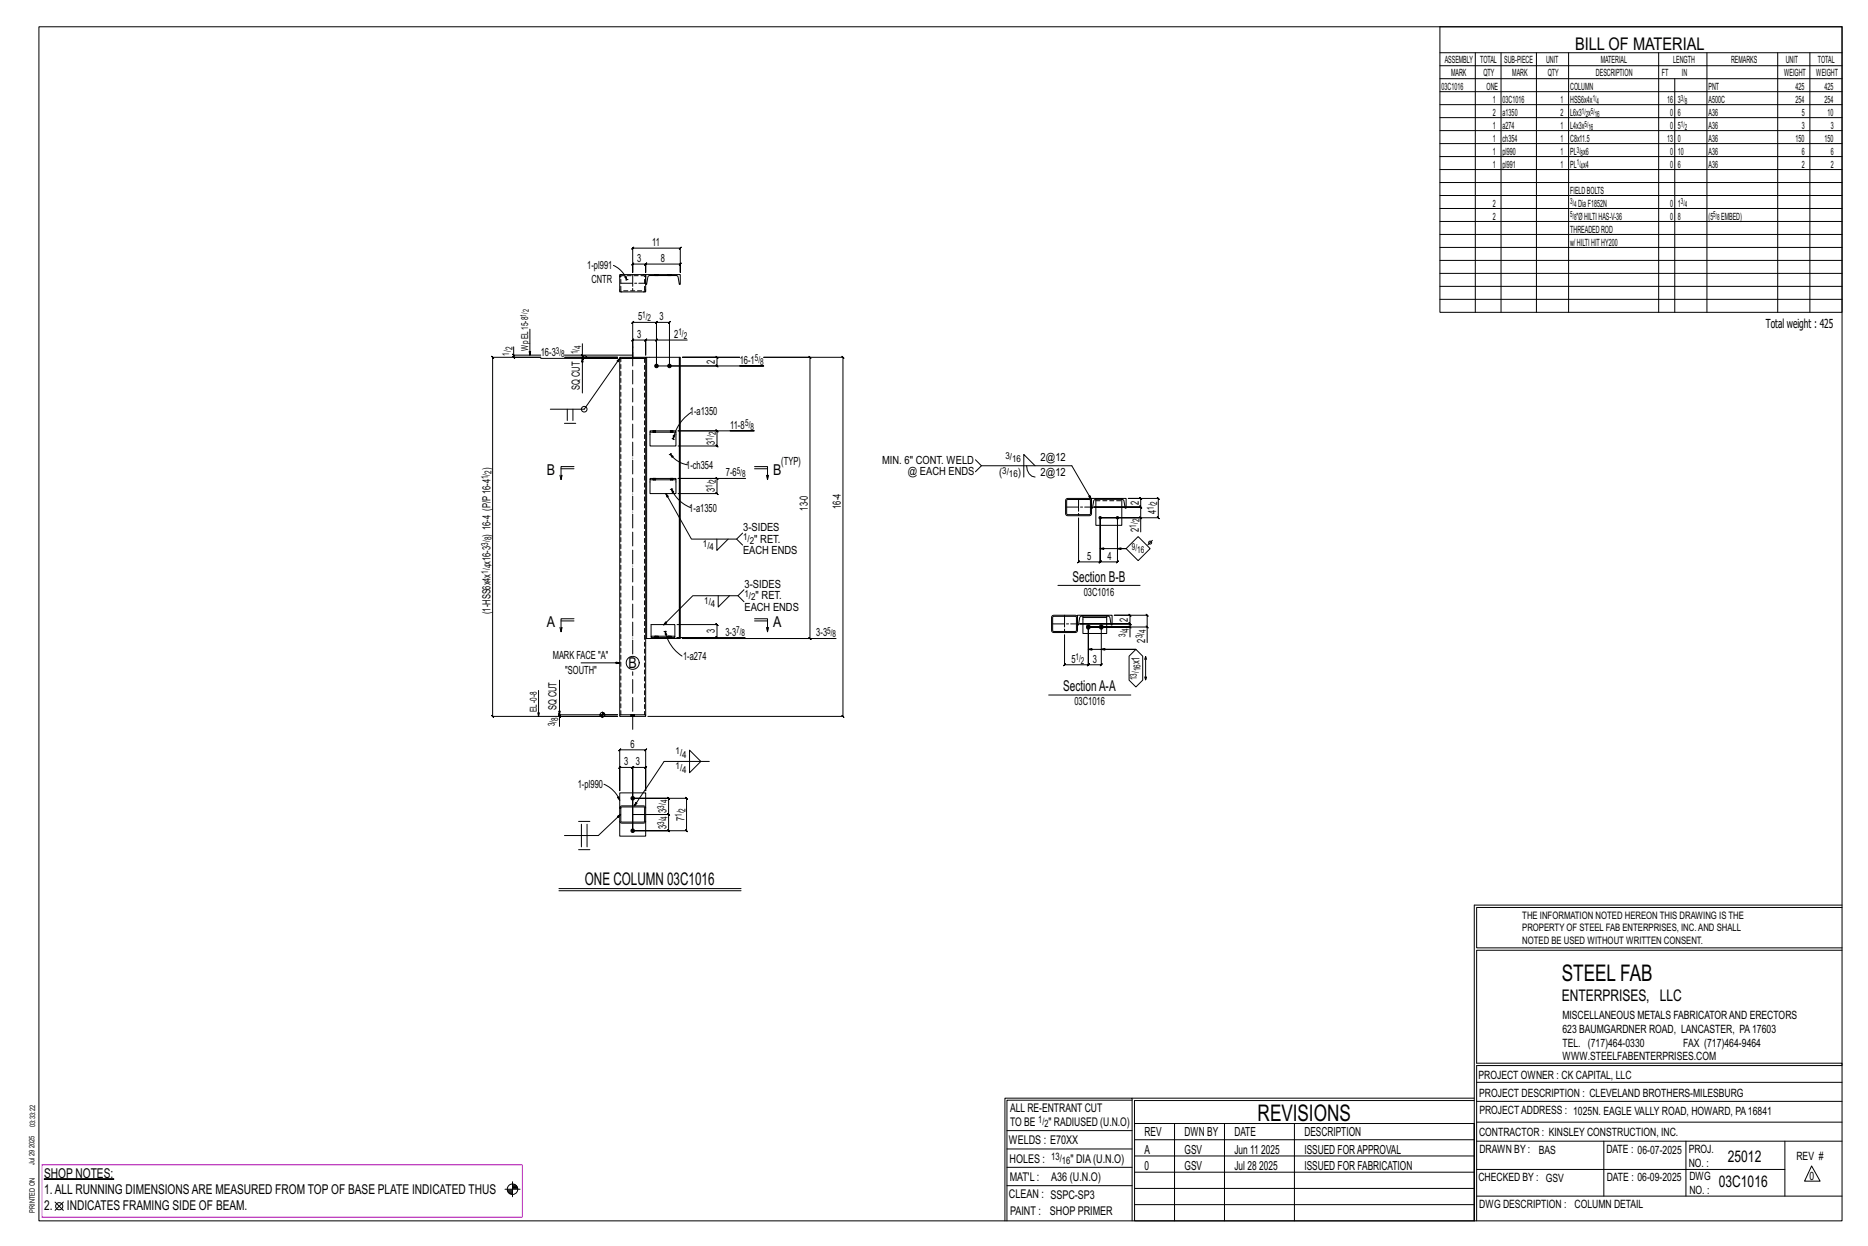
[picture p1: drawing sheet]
<svg xmlns="http://www.w3.org/2000/svg" width="914mm" height="610mm" viewBox="0 0 914 610" stroke-linecap="round" stroke-linejoin="round" font-family="sans-serif">
<g fill="#000" stroke="#000" stroke-width=".49">
<path d="M22 577h34z"/>
<circle cx="321" cy="179" r=".9"/>
<circle cx="328" cy="179" r=".9"/>
<circle cx="539" cy="253" r=".6"/>
<circle cx="547" cy="253" r=".6"/>
<circle cx="533" cy="307" r="1"/>
<circle cx="539" cy="307" r="1"/>
<circle cx="310" cy="391" r=".9"/>
<circle cx="310" cy="406" r=".9"/>
</g>
<g fill="none" stroke="#000" stroke-width=".49">
<path d="M19 13h883v584h-883zM705 13h197v140h-197zM705 26h197M705 32h197M705 39h197M722 26v127M735 26v127M752 26v127M768 26v127M812 26v127M820 39v114M836 26v127"/>
<path d="M870 26v127M886 26v127M705 45h197M705 51h197M705 58h197M705 64h197M705 70h197M705 77h197M705 83h197M705 89h197M705 96h197M705 102h197"/>
<path d="M705 108h197M705 115h197M300 130a13 13 0 0 1 7 7M303 134h13v9h-13zM306 135l1 2zM307 137h-1M307 137h.1M310 121l-1 1 1-1h23l-1 1 1-1v12v-4l-1 1 1-1h-17h1l-1 1v-1v4v-4h1l-1 1v-1h-6l-1 1 1-1v4zM316 134h17v5l-1-4h-1h-13l-1 4h-1zM320 134h.1M320 135h.1M322 134h.1"/>
<path d="M322 135h.1M327 134h.1M327 135h.1M329 134h.1M329 135h.1M705 121h197M705 127h197M705 134h197M705 140h197M705 146h197M251 173l1 1zM251 170v4h14"/>
<path d="M251 174v1v-1l1 1h-1h14h-24v-1l1 1h-1v175l1 1-1-1h61h-28v5M259 161v13M276 174h34M285 174l1 1zM285 168v6h2v1h15h-26h26M285 174v1l1 1-1-1h17h-37M285 175v17M303 175h13h-13zM304 175h11M316 175h1M316 175v175M321 166h1l-1 1z"/>
<path d="M321 166h-5h1l-1 1v-1v8v-8h1l-1 1v-1h-6l-1 1 1-1v9v-17h-1l1-1v1h11l1-1-1 1v21v-13h15M333 175h-16v137h16v-137v137M362 175h-28h17l-1-1 1 1v4h-1l1 1v-1h-23v-21v-1l-1 1h1h-7l1-1-1 1v21h53h-12M269 200h17l17-25v2h-1l1-2v175M276 207h6M278 200v6M280 200v6M318 211h13h-13zM318 211v7h13v-7M320 211h.1M321 211h.1M328 211h.1"/>
<path d="M329 214l1 1M329 211h.1M330 215h.1M330 213v2zM338 202a21 21 0 0 0-8 13M357 211h12h-37h19l-1-1 1 1v7h-1l1 1v-1h-19M274 233l1 2M275 229h6M281 228h-6v7v-2M318 234h13v1h-13zM318 235v6h13v-6M320 234h.1"/>
<path d="M320 235h.1M321 234h.1M321 235h.1M328 222l2 1-1 1zM328 222a13 13 0 0 0 9 5M328 222h.1M328 234h.1M328 235h.1M329 239l1 2h-1zM329 239a17 17 0 0 0 9 9M329 239h-1M329 222h-1"/>
<path d="M329 239h.1M329 234h.1M329 235h.1M365 234h-33h19h-1l1 1v-1v7h-1l1 1v-1h-19M369 228h7v7v-2M369 229h7M375 233l1 2M477 225l3 3h45l9 16M480 228l-3 3M503 228a5 5 0 0 0 4 5M507 228l-6-6v11M326 241l12 23h23l3-3"/>
<path d="M522 244h12v1v7h-1h-11v-1zM522 245l11-1 1 7-12 1zM534 244h17v5l-1-4-1-1h-13l-1 5h-1zM536 244v13h13v-13M547 253v22l1-1-1 1h-8v-1l-1 1h1v-22v22v-1l-1 1h1h-11v-1l-1 1h1v-22M558 253l1 1zM558 253v-5l1 1-1-1h-23h23l1 1-1-1v-4h1l-1-1v1h-6h15l-1-1 1 1v9h-1l1 1v-1h-28h19v7M351 264v5l5-5M361 264l3 3M539 268h12h-4M557 263l6 5-6 6-6-6zM564 264l-2 3"/>
<path d="M352 291v6l5-6M361 291l3 3M364 289l-3 2h-22l-14 15M518 286h40M274 307l1 2M275 304h6M281 303h-6v6v-2M316 312h1M319 311h11v1h-11zM319 311v-5h11v5M325 309h1M326 309v2z"/>
<path d="M326 309a19 19 0 0 0 8 12M326 309h.1M331 306h20l-1-1 1 1v6l-1-1 1 1h-20h34M369 303h7v6v-2M369 304h7M375 307l1 2M409 312h-75h62l1 1-1-1v-137h1l-1-1v1h-22h39l-1-1 1 1v175h-1l1 1v-1h-96M515 301h12v1v7h-1h-11v-1zM515 302h12v7h-11zM527 301h17v5l-1-4-1-1-13 1-1 4h-1zM530 301v1h12v-1M530 302v8h12v-8"/>
<path d="M533 318h23h-17M539 307v18h1l-1 1v-1h-6l-1 1 1-1v-18v18l-1 1 1-1h-12h1l-1 1v-1v-14M553 306l1 1zM553 312v-5h-20h29v7M553 307v-2l1 1-1-1h-24h24l1 1-1-1v-4l1 1-1-1h-8h17h-1l1 1v-1v6M561 306l1 1zM264 338v12M274 333v17M284 324h19M553 321l3-3 3 3v12l-3 3-3-3zM560 323l1-2v2M560 331l1 2"/>
<path d="M561 321v12v-2M273 350l1 1zM294 350h8h-28l-1-1 1 1M294 350h1M294 351h1M295 348v3M295 349h1M295 349h.1M303 350h13h-13zM309 350h.1M309 350v1M311 350h.1"/>
<path d="M311 350v1M513 340h41M303 367l1-1-1 1h13l1-1-1 1v20v-12h1l-1 1v-1h-6l-1 1 1-1v31v-31l-1 1 1-1h-7h1l-1 1v-1v12zM338 367l5 6-5 5zM347 373h-22l-14 21M296 384a14 14 0 0 1 7 8M302 390h1v2zM303 395v-7h13v14l-1 1h-11l-1-1v-7l1-1h11l1 1M304 398l-11 11h-17M304 395h11v7h-11zM310 391h26v-1l1 1h-1v15l1 1-1-1h-26h17l1 1-1-1v-7h1l-1-1v1h-17h17h1l-1-1v1v-8h1l-1-1v1zM283 416h6"/>
<path d="M283 402h6M285 403v11M287 403v11M303 402v7h13v-7M274 435h89M274 436h89M722 443v154M722 443h180M902 444h-179v20h179M902 465h-179v55h179v1h-179v76M554 538h-61v59M554 537h168"/>
<path d="M722 538h-167v13M723 539h179M723 530h179M493 553h61M555 550h167v47h-167zM555 558h167M575 550v47M599 550v47M634 550v47M723 549h179M723 558h179M785 558v27"/>
<path d="M825 558v27M874 558v27M251 578v8M251 580h1M493 571h61M493 562h61M555 573h167M555 566h167M723 572h151M887 570l4 8h-8zM27 588l4 4M31 588l-4 4"/>
<path d="M247 582h8M248 582h3M248 583h3M249 583h2M249 584h2M251 581h2M251 580h2M492 597v-60h62v60M493 580h61M555 589h167M555 581h167M723 585h179"/>
<circle cx="286" cy="200" r="1.4"/>
<circle cx="563" cy="265" r=".7"/>
<circle cx="310" cy="324" r="3"/>
<circle cx="295" cy="350" r="1.2"/>
<circle cx="29" cy="590" r="1.8"/>
<circle cx="251" cy="582" r="2.6"/>
</g>
<path d="M21 570h235v26h-235z" fill="none" stroke="#f0f" stroke-width=".5"/>
<g fill="none" stroke="#000" stroke-width=".49" stroke-dasharray="2 1.4">
<path d="M304 135h-1M304 135h11v7h-11zM304 134l-1 1h1M316 135l-1-1M320 134h1M320 134v1M321 135h-1M321 135v-1M321 134v1zM321 135l1-1M321 134h1M322 135v-1"/>
<path d="M322 135h.1M327 134h.1M327 134v1M327 135h.1M327 135v-1M327 134l1 1zM328 135v-1M328 134h.1M328 135l1-1M329 135v-1M329 135h.1M303 142l1 1"/>
<path d="M315 143l1-1M316 175v175M320 211h.1M320 211h1M321 211h.1M328 211h.1M329 211h.1M320 234h.1M320 234v1M320 235h.1M320 235v-1M320 234v1z"/>
<path d="M320 235l1-1M320 234h1M321 235v-1M321 235h.1M328 234h.1M328 234v1M328 235h.1M328 235v-1M329 234v1zM329 235v-1M329 234h.1M329 235h.1"/>
<path d="M536 245h13M321 312v-1M322 312v-1M322 311l-1 1 1-1M322 311v1zM322 312h.1M327 312v-1M328 312v-1M328 312l1-1M328 311v1v-1M329 311v1zM329 312h-1"/>
<path d="M304 350v-175M309 350h.1M309 351h.1M309 351v-1M309 350l1 1zM310 351v-1M310 350h.1M310 351l1-1M311 350h.1M311 351h.1M303 395h1z"/>
</g>
<path d="M310 320v-150M310 357v-28" fill="none" stroke="#000" stroke-width=".49" stroke-dasharray="6.8 1 0 1"/>
<path d="M304 139h12M310 134v9M522 248h12M528 244v8M515 305h12M521 301v8" fill="none" stroke="#000" stroke-width=".49" stroke-dasharray="5.8 1 1 1"/>
<g font-size="11.2">
<text x="764" y="480">STEEL FAB</text>
<text x="616" y="548">REVISIONS</text>
</g>
<g font-size="8.6">
<text x="771" y="24">BILL OF MATERIAL</text>
<text x="286" y="433">ONE COLUMN 03C1016</text>
</g>
<g font-size="7.9">
<text x="765" y="490">ENTERPRISES, LLC</text>
<text x="846" y="569">25012</text>
<text x="841" y="581">03C1016</text>
</g>
<g font-size="7.3">
<text x="268" y="232">B</text>
<text x="378" y="232">B</text>
<text x="525" y="285">Section B-B</text>
<text x="268" y="307">A</text>
<text x="378" y="307">A</text>
<text x="308" y="327">B</text>
<text x="520" y="338">SectionA-A</text>
</g>
<g font-size="6.6">
<text x="22" y="576">SHOP NOTES:</text>
<text x="22" y="584">1.ALL RUNNING DIMENSIONSARE MEASURED FROM TOP OF BASE PLATE INDICATED THUS</text>
<text x="22" y="592">2.</text>
<text x="33" y="592">INDICATES FRAMING SIDE OF BEAM.</text>
</g>
<g font-size="6.1">
<text x="864" y="161">Total weight : 425</text>
<text x="560" y="556">REV</text>
<text x="580" y="556">DWN BY</text>
<text x="604" y="556">DATE</text>
<text x="639" y="556">DESCRIPTION</text>
<text x="560" y="564">A</text>
<text x="580" y="564">GSV</text>
<text x="604" y="564">Jun 11</text>
<text x="617" y="564">2025</text>
<text x="639" y="564">ISSUED FORAPPROVAL</text>
<text x="560" y="572">0</text>
<text x="580" y="572">GSV</text>
<text x="604" y="572">Jul 28</text>
<text x="616" y="572">2025</text>
<text x="639" y="572">ISSUED FOR FABRICATION</text>
</g>
<g font-size="5.9">
<text x="494" y="560">WELDS : E70XX</text>
<text x="494" y="569">HOLES :</text>
<text x="524" y="569">&quot; DIA(U.N.O)</text>
<text x="494" y="578">MAT'L :</text>
<text x="515" y="578">A36 (U.N.O)</text>
<text x="494" y="586">CLEAN : SSPC-SP3</text>
<text x="495" y="595">PAINT :</text>
<text x="514" y="595">SHOP PRIMER</text>
</g>
<g font-size="5.8">
<text x="494" y="544">ALL RE-ENTRANT CUT</text>
<text x="494" y="551">TO BE</text>
<text x="513" y="551">&quot; RADIUSED (U.N.O)</text>
</g>
<g font-size="5.6">
<text x="765" y="499">MISCELLANEOUS METALS FABRICATORAND ERECTORS</text>
<text x="765" y="505">623 BAUMGARDNER ROAD, LANCASTER, PA17603</text>
<text x="765" y="512">TEL. (717)464-0330</text>
<text x="824" y="512">FAX (717)464-9464</text>
<text x="765" y="519">WWW.STEELFABENTERPRISES.COM</text>
<text x="724" y="528">PROJECT OWNER : CK CAPITAL, LLC</text>
<text x="724" y="537">PROJECT DESCRIPTION : CLEVELAND BROTHERS-MILESBURG</text>
<text x="724" y="545">PROJECTADDRESS : 1025N. EAGLE VALLY ROAD, HOWARD, PA16841</text>
<text x="724" y="556">CONTRACTOR : KINSLEY CONSTRUCTION, INC.</text>
<text x="724" y="564">DRAWN BY :</text>
<text x="753" y="564">BAS</text>
<text x="786" y="564">DATE : 06-07-2025</text>
<text x="827" y="564">PROJ.</text>
<text x="879" y="568">REV #</text>
<text x="827" y="571">NO. :</text>
<text x="724" y="578">CHECKED BY : GSV</text>
<text x="787" y="578">DATE : 06-09-2025</text>
<text x="827" y="578">DWG</text>
<text x="886" y="578">0</text>
<text x="827" y="584">NO. :</text>
<text x="724" y="591">DWG DESCRIPTION : COLUMN DETAIL</text>
</g>
<g font-size="5.5">
<text x="319" y="120">11</text>
<text x="287" y="132">1-pl991</text>
<text x="312" y="128">3</text>
<text x="324" y="128">8</text>
<text x="290" y="138">CNTR</text>
<text x="312" y="157">5</text>
<text x="323" y="157">3</text>
<text x="312" y="165">3</text>
<text x="330" y="165">2</text>
<text x="265" y="174">16-3</text>
<text x="350" y="178" transform="rotate(-90 350 178)">2</text>
<text x="362" y="178">16-1</text>
<text x="284" y="191" transform="rotate(-90 284 191)">SQ CUT</text>
<text x="338" y="203">1-a1350</text>
<text x="357" y="210">11-8</text>
<text x="350" y="218" transform="rotate(-90 350 218)">3</text>
<text x="382" y="227">(TYP)</text>
<text x="432" y="227">MIN. 6&quot; CONT. WELD</text>
<text x="509" y="226">2@12</text>
<text x="240" y="230" transform="rotate(-90 240 230)">)</text>
<text x="336" y="229">1-ch354</text>
<text x="355" y="233">7-6</text>
<text x="444" y="232">@ EACH ENDS</text>
<text x="489" y="233">(</text>
<text x="498" y="233">)</text>
<text x="509" y="233">2@12</text>
<text x="350" y="241" transform="rotate(-90 350 241)">3</text>
<text x="337" y="250">1-a1350</text>
<text x="395" y="250" transform="rotate(-90 395 250)">13-0</text>
<text x="412" y="249" transform="rotate(-90 412 249)">16-4</text>
<text x="557" y="247" transform="rotate(-90 557 247)">2</text>
<text x="566" y="251" transform="rotate(-90 566 251)">4</text>
<text x="240" y="263" transform="rotate(-90 240 263)">) 16-4 (P/P16-4</text>
<text x="364" y="260">3-SIDES</text>
<text x="557" y="260" transform="rotate(-90 557 260)">2</text>
<text x="369" y="266">&quot; RET.</text>
<text x="364" y="271">EACH ENDS</text>
<text x="532" y="274">5</text>
<text x="542" y="274">4</text>
<text x="240" y="276" transform="rotate(-90 240 276)">x16-3</text>
<text x="364" y="288">3-SIDES</text>
<text x="370" y="293">&quot; RET.</text>
<text x="530" y="291">03C1016</text>
<text x="364" y="299">EACH ENDS</text>
<text x="240" y="300" transform="rotate(-90 240 300)">(1-HSS6x4x</text>
<text x="552" y="304" transform="rotate(-90 552 304)">2</text>
<text x="350" y="310" transform="rotate(-90 350 310)">3</text>
<text x="355" y="311">3-3</text>
<text x="400" y="311">3-3</text>
<text x="561" y="314" transform="rotate(-90 561 314)">2</text>
<text x="271" y="322">MARK FACE &quot;A&quot;</text>
<text x="334" y="323">1-a274</text>
<text x="277" y="330">&quot;SOUTH&quot;</text>
<text x="524" y="324">5</text>
<text x="535" y="324">3</text>
<text x="558" y="325" transform="rotate(-90 558 325)">x1</text>
<text x="272" y="347" transform="rotate(-90 272 347)">SQ CUT</text>
<text x="526" y="345">03C1016</text>
<text x="309" y="366">6</text>
<text x="306" y="374">3</text>
<text x="311" y="374">3</text>
<text x="283" y="386">1-pl990</text>
<text x="326" y="398" transform="rotate(-90 326 398)">3</text>
<text x="335" y="402" transform="rotate(-90 335 402)">7</text>
<text x="326" y="406" transform="rotate(-90 326 406)">3</text>
</g>
<g font-size="5">
<text x="745" y="450">THE INFORMATION NOTED HEREON THIS DRAWING IS THE</text>
<text x="745" y="456">PROPERTY OF STEEL FAB ENTERPRISES, INC.AND SHALL</text>
<text x="745" y="462">NOTED BE USED WITHOUT WRITTEN CONSENT.</text>
<text x="508" y="550">1/</text>
<text x="511" y="551">2</text>
<text x="515" y="568">13/</text>
<text x="520" y="570">16</text>
</g>
<g font-size="4.9">
<text x="707" y="31">ASSEMBLY</text>
<text x="725" y="31">TOTAL</text>
<text x="736" y="31">SUB-PIECE</text>
<text x="757" y="31">UNIT</text>
<text x="784" y="31">MATERIAL</text>
<text x="819" y="31">LENGTH</text>
<text x="847" y="31">REMARKS</text>
<text x="874" y="31">UNIT</text>
<text x="890" y="31">TOTAL</text>
<text x="710" y="37">MARK</text>
<text x="726" y="37">QTY</text>
<text x="740" y="37">MARK</text>
<text x="758" y="37">QTY</text>
<text x="781" y="37">DESCRIPTION</text>
<text x="814" y="37">FT</text>
<text x="823" y="37">IN</text>
<text x="873" y="37">WEIGHT</text>
<text x="889" y="37">WEIGHT</text>
<text x="706" y="44">03C1016</text>
<text x="728" y="44">ONE</text>
<text x="769" y="44">COLUMN</text>
<text x="836" y="44">PNT</text>
<text x="879" y="44">425</text>
<text x="893" y="44">425</text>
<text x="731" y="50">1</text>
<text x="736" y="50">03C1016</text>
<text x="764" y="50">1</text>
<text x="769" y="50">HSS6x4x</text>
<text x="816" y="50">16</text>
<text x="821" y="50">3</text>
<text x="836" y="50">A500C</text>
<text x="879" y="50">254</text>
<text x="893" y="50">254</text>
<text x="731" y="57">2</text>
<text x="736" y="57">a1350</text>
<text x="764" y="57">2</text>
<text x="769" y="57">L6x3 x</text>
<text x="818" y="57">0</text>
<text x="821" y="57">6</text>
<text x="836" y="57">A36</text>
<text x="882" y="57">5</text>
<text x="895" y="57">10</text>
<text x="731" y="63">1</text>
<text x="736" y="63">a274</text>
<text x="764" y="63">1</text>
<text x="769" y="63">L4x3x</text>
<text x="818" y="63">0</text>
<text x="821" y="63">5</text>
<text x="836" y="63">A36</text>
<text x="882" y="63">3</text>
<text x="896" y="63">3</text>
<text x="731" y="69">1</text>
<text x="736" y="69">ch354</text>
<text x="764" y="69">1</text>
<text x="769" y="69">C8x11.5</text>
<text x="816" y="69">13</text>
<text x="821" y="69">0</text>
<text x="836" y="69">A36</text>
<text x="879" y="69">150</text>
<text x="893" y="69">150</text>
<text x="731" y="76">1</text>
<text x="736" y="76">pl990</text>
<text x="764" y="76">1</text>
<text x="769" y="76">PL x6</text>
<text x="818" y="76">0</text>
<text x="821" y="76">10</text>
<text x="836" y="76">A36</text>
<text x="882" y="76">6</text>
<text x="896" y="76">6</text>
<text x="731" y="82">1</text>
<text x="736" y="82">pl991</text>
<text x="764" y="82">1</text>
<text x="769" y="82">PL x4</text>
<text x="818" y="82">0</text>
<text x="821" y="82">6</text>
<text x="836" y="82">A36</text>
<text x="882" y="82">2</text>
<text x="896" y="82">2</text>
<text x="769" y="95">FIELDBOLTS</text>
<text x="731" y="101">2</text>
<text x="772" y="101">DiaF1852N</text>
<text x="818" y="101">0</text>
<text x="821" y="101">1</text>
<text x="731" y="107">2</text>
<text x="772" y="107">&quot;ØHILTIHAS-V-36</text>
<text x="818" y="107">0</text>
<text x="821" y="107">8</text>
<text x="836" y="107">(5</text>
<text x="843" y="107">EMBED)</text>
<text x="769" y="114">THREADEDROD</text>
<text x="769" y="120">w/HILTIHITHY200</text>
</g>
<g font-size="4.7">
<text x="314" y="155">1/</text>
<text x="317" y="157">2</text>
<text x="332" y="164">1/</text>
<text x="335" y="166">2</text>
<text x="251" y="171" transform="rotate(-90 251 171)">2</text>
<text x="259" y="172" transform="rotate(-90 259 172)">Wp EL15-8</text>
<text x="272" y="173">3/</text>
<text x="283" y="173" transform="rotate(-90 283 173)">1/</text>
<text x="285" y="171" transform="rotate(-90 285 171)">4</text>
<text x="249" y="174" transform="rotate(-90 249 174)">1/</text>
<text x="275" y="175">8</text>
<text x="369" y="177">5/</text>
<text x="372" y="178">8</text>
<text x="365" y="209">5/</text>
<text x="349" y="216" transform="rotate(-90 349 216)">1/</text>
<text x="350" y="213" transform="rotate(-90 350 213)">2</text>
<text x="367" y="210">8</text>
<text x="492" y="224">3/</text>
<text x="495" y="226">16</text>
<text x="241" y="232" transform="rotate(-90 241 232)">2</text>
<text x="361" y="232">5/</text>
<text x="363" y="234">8</text>
<text x="491" y="232">3/</text>
<text x="494" y="233">16</text>
<text x="239" y="234" transform="rotate(-90 239 234)">1/</text>
<text x="349" y="239" transform="rotate(-90 349 239)">1/</text>
<text x="350" y="236" transform="rotate(-90 350 236)">2</text>
<text x="565" y="249" transform="rotate(-90 565 249)">1/</text>
<text x="566" y="247" transform="rotate(-90 566 247)">2</text>
<text x="558" y="256" transform="rotate(-90 558 256)">2</text>
<text x="556" y="258" transform="rotate(-90 556 258)">1/</text>
<text x="239" y="267" transform="rotate(-90 239 267)">3/</text>
<text x="241" y="264" transform="rotate(-90 241 264)">8</text>
<text x="344" y="268">1/</text>
<text x="347" y="269">4</text>
<text x="364" y="264">1/</text>
<text x="367" y="266">2</text>
<text x="554" y="269">9/</text>
<text x="557" y="271">16</text>
<text x="239" y="281" transform="rotate(-90 239 281)">1/</text>
<text x="241" y="278" transform="rotate(-90 241 278)">4</text>
<text x="364" y="292">1/</text>
<text x="368" y="294">2</text>
<text x="345" y="295">1/</text>
<text x="348" y="297">4</text>
<text x="360" y="310">7/</text>
<text x="363" y="311">8</text>
<text x="405" y="310">5/</text>
<text x="408" y="312">8</text>
<text x="551" y="312" transform="rotate(-90 551 312)">3/</text>
<text x="553" y="309" transform="rotate(-90 553 309)">4</text>
<text x="561" y="310" transform="rotate(-90 561 310)">4</text>
<text x="559" y="312" transform="rotate(-90 559 312)">3/</text>
<text x="527" y="323">1/</text>
<text x="529" y="325">2</text>
<text x="558" y="328" transform="rotate(-90 558 328)">16</text>
<text x="557" y="333" transform="rotate(-90 557 333)">13/</text>
<text x="263" y="348" transform="rotate(-90 263 348)">EL-0-8</text>
<text x="273" y="353" transform="rotate(-90 273 353)">8</text>
<text x="272" y="355" transform="rotate(-90 272 355)">3/</text>
<text x="331" y="369">1/</text>
<text x="334" y="371">4</text>
<text x="331" y="376">1/</text>
<text x="334" y="378">4</text>
<text x="325" y="396" transform="rotate(-90 325 396)">3/</text>
<text x="327" y="393" transform="rotate(-90 327 393)">4</text>
<text x="327" y="401" transform="rotate(-90 327 401)">4</text>
<text x="334" y="400" transform="rotate(-90 334 400)">1/</text>
<text x="335" y="397" transform="rotate(-90 335 397)">2</text>
<text x="325" y="404" transform="rotate(-90 325 404)">3/</text>
</g>
<g font-size="4.2">
<text x="780" y="49">1/</text>
<text x="781" y="51">4</text>
<text x="823" y="49">3/</text>
<text x="825" y="51">8</text>
<text x="774" y="56">1/ 5/</text>
<text x="776" y="57">2</text>
<text x="781" y="57">16</text>
<text x="776" y="62">5/</text>
<text x="778" y="63">16</text>
<text x="823" y="62">1/</text>
<text x="825" y="63">2</text>
<text x="772" y="75">3/</text>
<text x="774" y="76">8</text>
<text x="772" y="81">1/</text>
<text x="774" y="82">4</text>
<text x="769" y="100">3/</text>
<text x="770" y="101">4</text>
<text x="823" y="100">3/</text>
<text x="825" y="101">4</text>
<text x="769" y="106">5/</text>
<text x="770" y="108">8</text>
<text x="839" y="106">5/</text>
<text x="841" y="108">8</text>
</g>
<g font-size="4">
<text x="257" y="155" transform="rotate(-90 257 155)">1/</text>
<text x="259" y="153" transform="rotate(-90 259 153)">2</text>
</g>
<g font-size="3.7">
<text x="17" y="551" transform="rotate(-90 17 551)">03:33:22</text>
<text x="17" y="562" transform="rotate(-90 17 562)">2025</text>
<text x="17" y="570" transform="rotate(-90 17 570)">Jul 29</text>
<text x="17" y="593" transform="rotate(-90 17 593)">PRINTED ON</text>
</g>
</svg>
